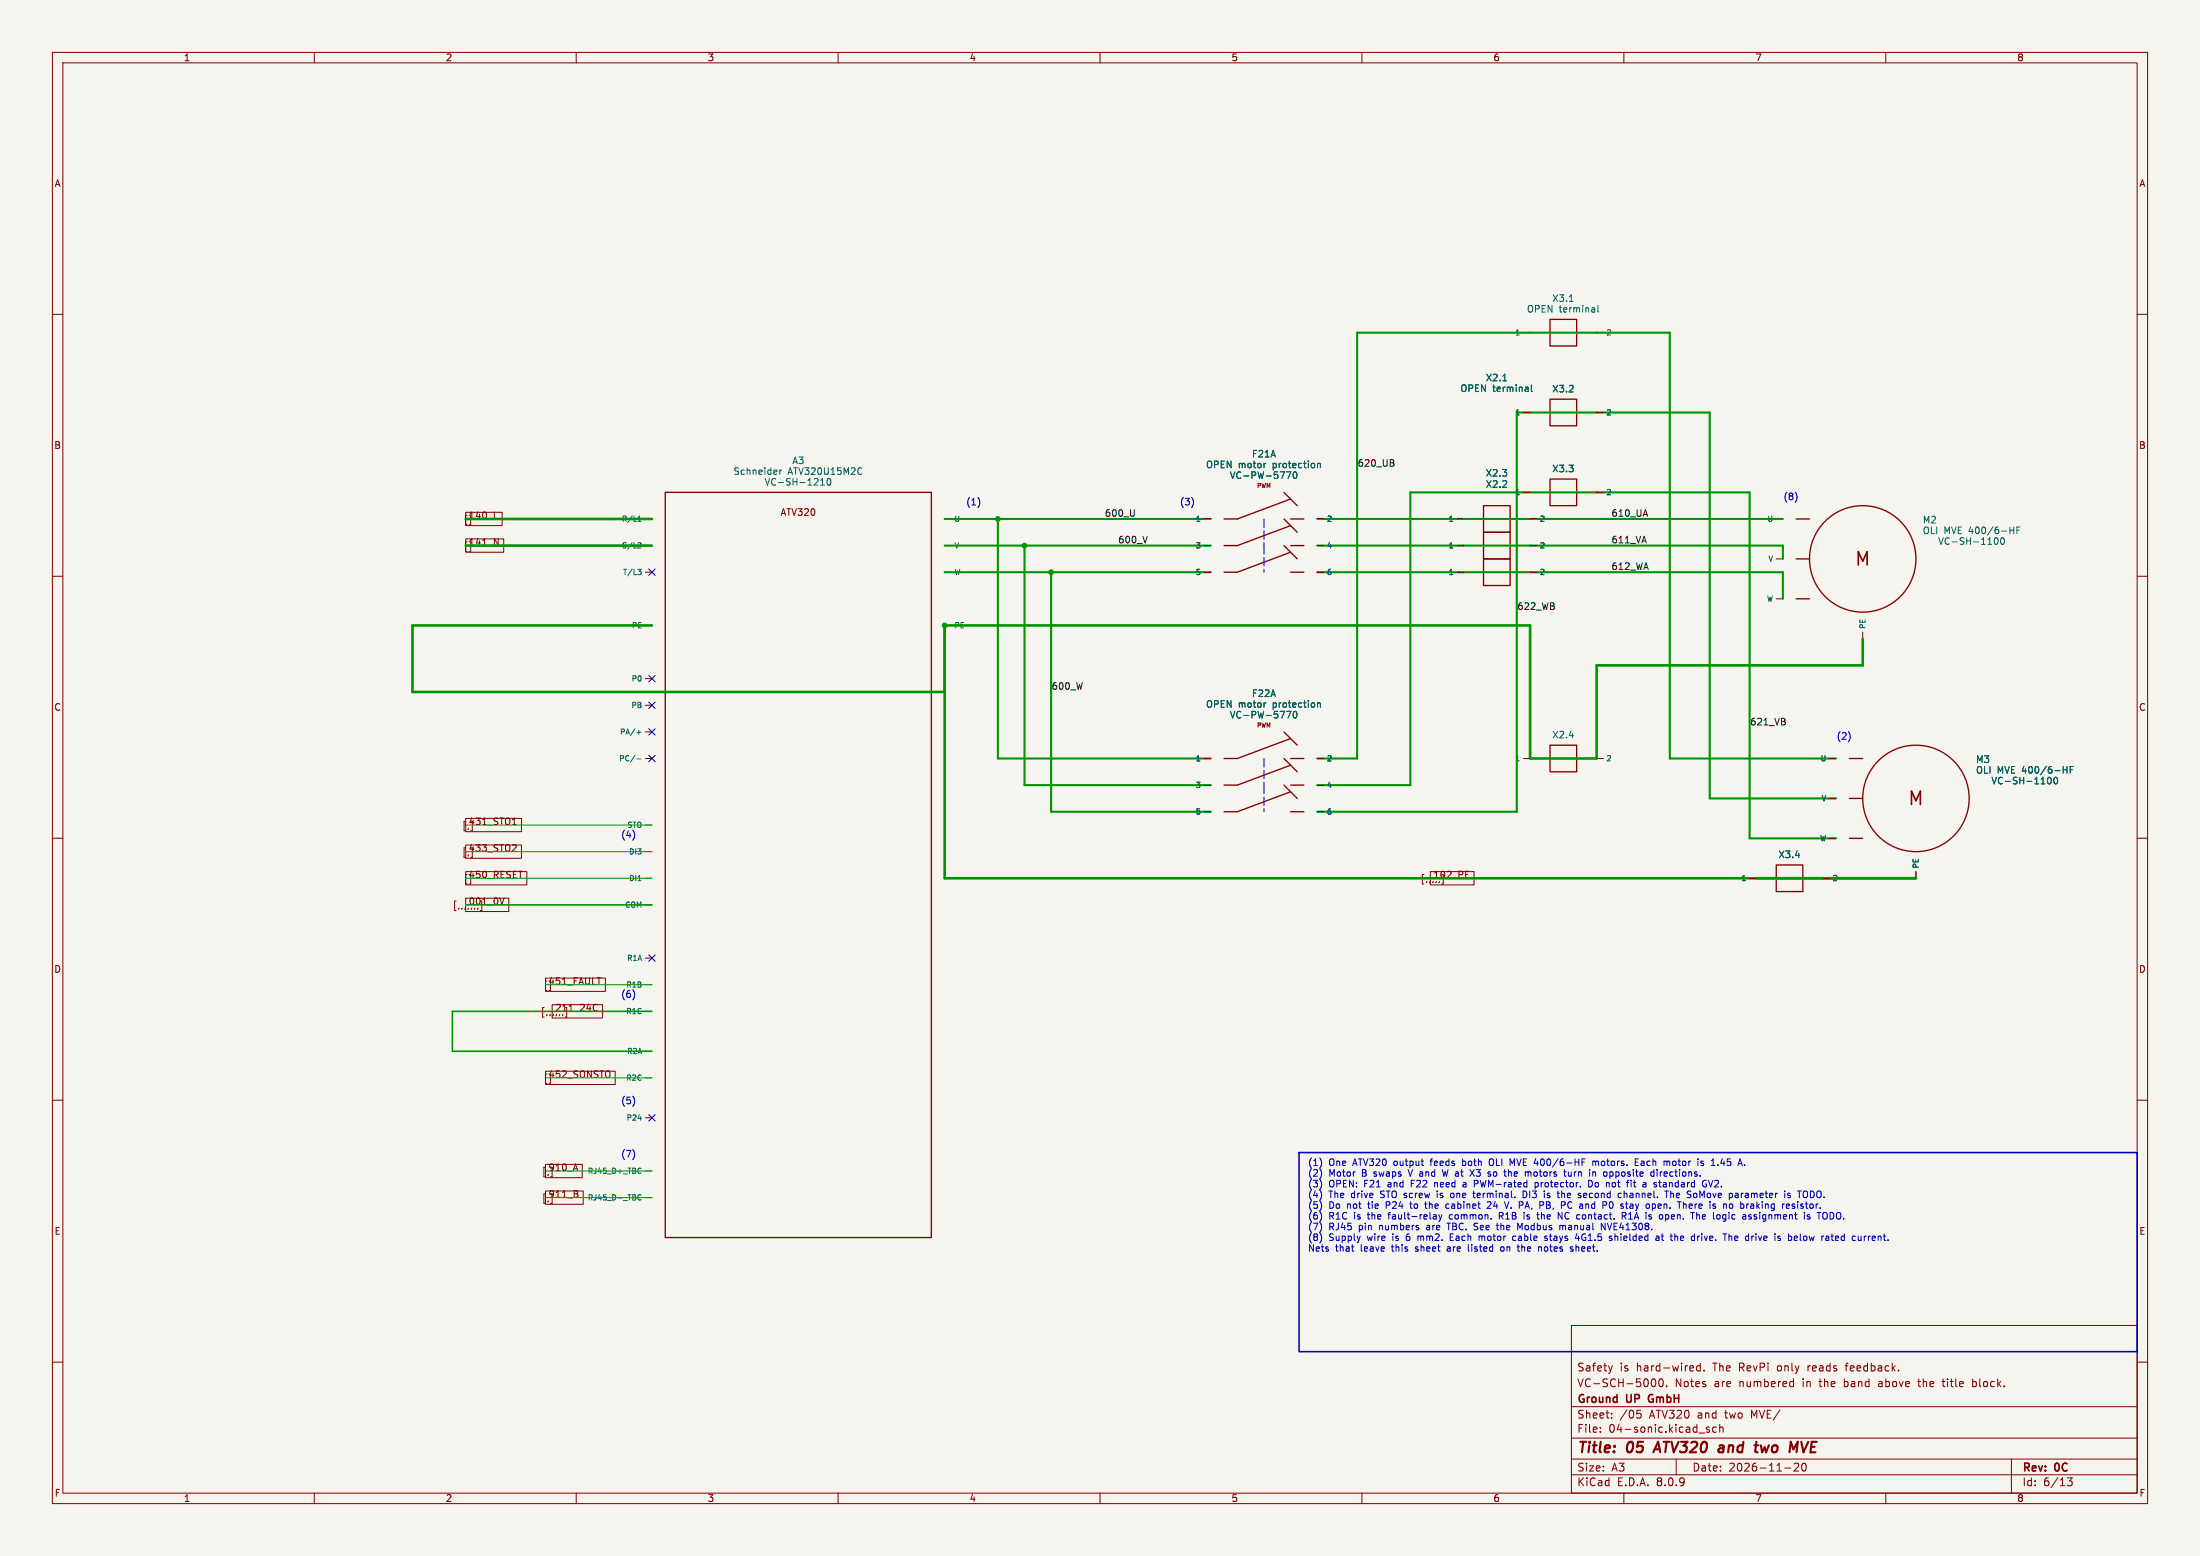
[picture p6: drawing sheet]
<svg xmlns="http://www.w3.org/2000/svg" width="420mm" height="297mm" viewBox="0 0 420 297" stroke-linecap="round" stroke-linejoin="round" font-family="sans-serif">
<path d="M0 0h420v297h-420z" fill="#f5f4ef" stroke="#f5f4ef" stroke-width=".19"/>
<g fill="none" stroke="#840000" stroke-width=".19">
<path d="M10 10h400v277h-400zM12 12h396v273h-396zM60 10v2M110 10v2M160 10v2M210 10v2M260 10v2M310 10v2M360 10v2M10 60h2M290.8 78.7h1.3M290.8 63.5h1.3"/>
<path d="M304.8 78.7h1.3M304.8 63.5h1.3M408 60h2M88.9 97.8h7v2.5h-7zM94.4 99h.6M123.2 99.1h1.3M180.3 99.1h1.3M229.9 99.1h1.2M251.5 99.1h1.2M278.1 99.1h1.3M290.8 94h1.3M292.1 99.1h1.3"/>
<path d="M304.8 94h1.3M339.1 99.1h1.3M10 110h2M88.9 102.9h7.3v2.5h-7.3zM94.4 102.8l.7 1.3v-1.3M123.2 109.2h1.3M123.2 104.1h1.3M123.2 119.4h1.3M180.3 109.2h1.3M180.3 104.1h1.3M180.3 119.4h1.3M229.9 109.2h1.2"/>
<path d="M229.9 104.1h1.2M251.5 109.2h1.2M251.5 104.1h1.2M278.1 109.2h1.3M278.1 104.1h1.3M292.1 109.2h1.3M292.1 104.1h1.3M339.1 106.7h1.3M339.1 114.3h1.3M408 110h2M123.2 129.5h1.3M123.2 139.7h1.3"/>
<path d="M123.2 134.6h1.3M355.6 120.7v1.2M10 160h2M88.9 156.2h10.6v2.6h-10.6zM90.2 156.8v1.8h-.3M97.8 157.4h.7M123.2 144.8h1.3M123.2 157.5h1.3M229.9 144.8h1.2M229.9 149.9h1.2M229.9 154.9h1.2M251.5 144.8h1.2"/>
<path d="M251.5 149.9h1.2M251.5 154.9h1.2M290.8 144.8h1.3M304.8 144.8h1.3M349.2 144.8h1.3M349.2 152.4h1.3M408 160h2M88.9 171.4h8.2v2.6h-8.2zM88.9 161.3h10.6v2.5h-10.6zM88.9 166.4h11.7v2.5h-11.7zM90.2 161.8v1.9h-.3M92 172v1.8h-.3"/>
<path d="M96.2 171.4l-.4 1.2M98.4 161.3l.1 .2v.3l-.7 .7h.7M123.2 167.6h1.3M123.2 172.7h1.3M123.2 162.6h1.3M273 166.4h8.4v2.5h-8.4zM275.5 166.9v1.8h-.3M279.8 167.6h.6M279.8 166.3h.6M334 167.6h1.3M348 167.6h1.2M349.2 160h1.3"/>
<path d="M365.8 166.4v1.2M104.1 186.7h11.5v2.5h-11.5zM105.4 191.8h9.6v2.5h-9.6zM108.2 192.3v1.8h-.3M113.5 191.8h.5M114 192.8l-.5 .1M123.2 182.9h1.3M123.2 188h1.3M123.2 193h1.3M10 210h2M104.1 204.5h13.3v2.5h-13.3zM123.2 213.4h1.3"/>
<path d="M123.2 200.7h1.3M123.2 205.7h1.3M408 210h2M104.1 222.2h7.1v2.6h-7.1zM104.1 227.3h7.2v2.6h-7.2zM105.4 222.8v1.8h-.3M105.4 227.9v1.8h-.3M110.2 227.9l.1 .2-.1 .4M110.2 227.4v.3M123.2 223.5h1.3M123.2 228.6h1.3M300 253h108v32h-108z"/>
<path d="M10 260h2M300 278.5h108M300 274.5h108M300 268.5h108M305.5 273.2v.2M305.5 272.5v.1M307.7 270.5v.2M307.7 269.8v.1M307.8 260.7l-.4 1M312.5 269.2h.7M312.7 269.8h.3l.3 .2-.1 .6-.5 .1M315.4 263.3l.2-.1a.8 .8 0 0 1 .5 .7 .8 .8 0 0 1-.5 .8l-.2-.1"/>
<path d="M316.8 263.3l.2-.1a.8 .8 0 0 1 .5 .7 .8 .8 0 0 1-.5 .8l-.2-.2-.1-.4zM318.2 264.5v.2M320 278.5v3M324.3 273.5h1.1M324.6 260.2v1.5M324.6 260.8l-.4-.1-.3 .3 .1 .6h.6M325.3 261.5v.2M326.3 272.5l-.4-.1-.2 .2 .1 .2 .5 .2v.3h-.6M327.7 272.5l-.5-.1-.3 .3 .2 .6h.6M328.3 272.5l.2-.1 .4 .1v.9M328.3 271.9v1.5M341.9 263.7l.5 .1"/>
<path d="M342.4 264.6l-.5 .1M342.4 263.2v1.5M342.5 279.4l.6-.1 .2 .1 .1 .3-1 1.1h1M344.1 279.4l.2-.1a.8 .8 0 0 1 .5 .7 .8 .8 0 0 1-.5 .8l-.2-.2-.2-.4zM352.2 260.7h.6M358.7 264.2v.4M366.1 263.7h.6M366.3 263.2v1.3l.2 .2M370.7 263.7h.6M370.9 263.2v1.3l.4 .2M376.6 264.6h.6M376.6 263.8h.6"/>
<path d="M376.6 263.2v1.5M384 278.5v6.5M408 260h2M60 285v2M110 285v2M160 285v2M210 285v2M260 285v2M300 281.5h108M310 285v2M340.7 280.2h1.2M360 285v2"/>
<path d="M394.7 282.1h.9l-.5 .6 .4 .1v.6l-.2 .2-.6-.1"/>
</g>
<path d="M316.5 275.2l-.9 2M328.1 277.1h.9M328.3 276h.7M329.1 276.3l-.7 .1-.3 .3M336.2 275.9l.2 1.3 .5-.9M343.9 275.2l.4 2" fill="none" stroke="#840000" stroke-width=".4"/>
<path d="M314.8 266.4l-.1 .4 .1 .7" fill="none" stroke="#840000" stroke-width=".3"/>
<g fill="none" stroke="#840000" stroke-width=".25">
<path d="M295.9 76.2h5.1v5.1h-5.1zM295.9 61h5.1v5h-5.1zM127 94h50.8v142.2h-50.8zM245.1 94l2.5 2.5M245.1 99.1l2.5 2.5M246.4 95.3l-10.2 3.8h-2.5M246.4 99.1h2.5M283.2 96.5h5.1v5.1h-5.1zM295.9 91.4h5.1v5.1h-5.1zM342.9 99.1h2.5M245.1 104.1l2.5 2.6M246.4 105.4l-10.2 3.8h-2.5"/>
<path d="M246.4 109.2h2.5M246.4 100.3l-10.2 3.8h-2.5M246.4 104.1h2.5M283.2 106.7h5.1v5.1h-5.1zM283.2 101.6h5.1v5.1h-5.1zM342.9 114.3h2.5M342.9 106.7h2.5M245.1 139.7l2.5 2.5M245.1 144.8l2.5 2.5M245.1 149.9l2.5 2.5M246.4 141l-10.2 3.8h-2.5M246.4 144.8h2.5"/>
<path d="M246.4 146.1l-10.2 3.8h-2.5M246.4 149.9h2.5M246.4 151.1l-10.2 3.8h-2.5M246.4 154.9h2.5M295.9 142.2h5.1v5.1h-5.1zM353.1 152.4h2.5M353.1 144.8h2.5M339.1 165.1h5.1v5.1h-5.1zM353.1 160h2.5"/>
<circle cx="355.6" cy="106.7" r="10.2"/>
<circle cx="365.8" cy="152.4" r="10.2"/>
</g>
<g fill="none" stroke="#006464" stroke-width=".19">
<path d="M299.6 57.5h.7M304.4 58.8v.8M304.4 59.5l-.1 .1M304.4 59l-.1 .1M305 58.3v1.1l.2 .2M286.9 72.7h.7M291.7 73.9v.8M291.7 74.7h-.1M291.7 74.2l-.1 .1M292.3 73.5v1.1l.2 .1M121.8 99.5h.6M121.8 98.8l.3-.3v1"/>
<path d="M141 89.3h-.5l-.2 .2 .1 .3 .4 .1M141.5 90.3l.2 .3 .4-.1M142.1 89.8l-.4-.1-.2 .2M142.6 89.8l.2-.1 .3 .1 .1 .8M142.6 89.3v1.3M143.8 89.8l.2-.1 .3 .1v.8M143.8 89.7v.9M144.9 90.1l.6-.1-.1-.2-.3-.1-.2 .2v.6h.5M146 89.3v.1M146 89.7v.9M146.1 91.3l.4 1.3 .4-1.3M147.2 89.8l-.4-.1-.2 .2 .1 .6h.5"/>
<path d="M147.2 89.3v1.3M147.7 90.1l.6-.1v-.2l-.4-.1-.2 .2 .1 .6h.5M148.1 91.4a.6 .6 0 0 0-.9 .5 .6 .6 0 0 0 .6 .7l.3-.1M148.6 92.1h1M148.9 89.7v.9M149.2 89.7l-.3 .2M150.4 90.6l.5-1.3 .4 1.3M150.6 90.2h.6M150.9 91.4l-.5-.1-.2 .1v.4l.5 .3 .2 .3-.3 .2-.5-.1M151.4 91.3v1.3M151.4 91.9h.7M151.9 89.3v1.3"/>
<path d="M152.1 91.3v1.3M152.5 89.3l.4 1.3 .4-1.3M152.7 92.1h1M153.6 89.3h.8l-.4 .5 .4 .1v.5l-.2 .2-.6-.2M154.2 92.6h.8M154.2 91.7l.4-.4v1.3M154.9 89.4l.5-.1 .2 .3-.8 1h.8M155.5 91.4l.4-.1 .3 .4-.8 .9h.8M156.3 89.3h.1a.68 .68 0 0 1 .5 .6 .68 .68 0 0 1-.5 .7 .84 .84 0 0 1-.1-1.3zM156.7 92.6h.7M156.7 91.7l.3-.4v1.3M157.4 89.3v1l.2 .3 .4-.1 .1-.2v-1"/>
<path d="M158.1 91.4l.1-.1a.68 .68 0 0 1 .4 .7 .68 .68 0 0 1-.4 .6 .84 .84 0 0 1-.1-1.2zM158.7 90.6h.7M158.7 89.6l.3-.3v1.3M160.5 89.3h-.6v.6l.2-.1h.4l.1 .2-.1 .4-.1 .2-.5-.2M161.1 90.6v-1.3l.5 .9 .4-.9v1.3M162.5 89.4l.5-.1 .3 .3-.8 1h.8M164.5 89.4a.6 .6 0 0 0-.8 .4 .6 .6 0 0 0 .6 .8l.2-.2M230.5 88.9v-.5a.42 .42 0 0 1 .4-.4 .42 .42 0 0 1 .4 .4v.5M232.3 88.7l.3-.3-.1-.3-.6-.1v1.3M233.1 88.6h.5M233.7 88h-.6v1.3M234.9 90.1l.4 1.2 .4-1.2"/>
<path d="M235 88v1.3l-.7-1.3v1.3M236.6 88.4v.9M236.6 88.6l.3-.2 .2 .2M236.9 90.2a.6 .6 0 0 0-.9 .4 .6 .6 0 0 0 .6 .7l.3-.1M237.1 88.6l.2-.2 .3 .1 .1 .8M237.1 88.6v.7M237.4 90.8h1M238.3 88.5l.3-.1 .3 .3v.3l-.3 .3-.3-.1-.1-.2zM239 90.7h.6l.1-.2v-.3l-.7-.1v1.2M239.2 88.4h.5M239.4 88v1.1l.3 .2M240.2 90.1l.3 1.2 .2-.9 .2 .9 .3-1.2"/>
<path d="M240.2 88.5l.3-.1 .3 .3v.3l-.3 .3-.3-.1-.1-.2zM241.3 88.4v.9M241.7 88.4l-.4 .3M241.7 90.8h1M243.1 88.5l.3-.1 .3 .3-.2 .5h-.4M243.1 88.4v1.3M243.9 90.1h-.6l-.1 .6 .2-.2 .4 .1 .2 .2-.1 .4-.2 .1-.5-.1M244.2 88.4v.9M244.4 90.1h.8l-.5 1.2M244.6 88.4l-.4 .3M245 88.5l.4-.1 .2 .3v.3l-.2 .3-.4-.1-.1-.2zM245.6 90.1h.8l-.5 1.2"/>
<path d="M246 88.4h.4M246.1 88v1.1l.3 .2M246.8 88.9l.6-.2-.1-.2-.3-.1-.2 .2 .1 .6h.4M247 90.2l.2-.1a.68 .68 0 0 1 .4 .6 .68 .68 0 0 1-.4 .6l-.3-.5zM248.5 88.5l-.4-.1-.2 .3 .1 .5h.5M248.9 88.4h.4M249 88v1.1l.3 .2M249.8 88v.1M249.8 88.4v.9M250.4 88.6l.2-.2 .3 .2 .1 .4-.1 .2-.3 .1-.2-.1zM251.5 88.6l.2-.2 .3 .1 .1 .8M251.5 88.4v.9"/>
<path d="M121.8 108.7h.6l-.4 .4h.3l.1 .4-.2 .2h-.3M121.9 103.6h.3l.2 .3-.6 .7h.6M367.5 100.7a.81 .81 0 0 0 .1 1.2 .43 .43 0 0 0 .6-.5l-.2-.7M368.7 100.6v1.3h.6M369.7 100.6v1.3M370.1 102.6l.4 1.3 .5-1.3M371.3 101.9v-1.3l.4 .9 .5-.9v1.3M372.1 102.8a.6 .6 0 0 0-.8 .4 .6 .6 0 0 0 .6 .7l.2-.1M372.6 100.6l.4 1.3 .4-1.3M372.7 103.4h.9M373.8 101.2h.5M374.4 100.6h-.6v1.3h.6"/>
<path d="M374.9 102.7l-.5-.1-.2 .2v.3l.6 .3 .1 .3-.2 .2-.5-.1M375.4 102.6v1.3M375.4 103.2h.8M376.2 102.6v1.3M376.2 100.5l-.3 .9h.8M376.5 101v.9M376.8 103.4h.9M377.3 100.7l.1-.1a.68 .68 0 0 1 .5 .6 .68 .68 0 0 1-.5 .7 .84 .84 0 0 1-.1-1.2zM378.3 103.9h.7M378.3 103l.4-.4v1.3M378.4 100.7l.2-.1a.68 .68 0 0 1 .5 .6 .68 .68 0 0 1-.5 .7l-.3-.5zM379.5 103.9h.7"/>
<path d="M379.5 103l.4-.4v1.3M380.5 100.5l-1.1 1.7M380.9 102.7l.1-.1a.68 .68 0 0 1 .5 .7 .68 .68 0 0 1-.5 .6 .84 .84 0 0 1-.1-1.2zM381.5 100.6l-.4 .1a.86 .86 0 0 0 0 1.2l.4-.2 .1-.4-.3-.2h-.3l-.1 .2M382.1 102.7l.1-.1a.68 .68 0 0 1 .5 .7 .68 .68 0 0 1-.5 .6 .84 .84 0 0 1-.1-1.2zM382.1 101.4h1M383.7 101.2h.7M383.7 100.6v1.3M384.4 100.6v1.3M385 101.2h.5M385.6 100.6h-.6v1.3M121.6 139.8h.7"/>
<path d="M122 139.4v.8M230.5 134.6v-.4a.42 .42 0 0 1 .4-.5 .42 .42 0 0 1 .4 .5v.4M232.3 134.4l.3-.2-.1-.3-.6-.2v1.3M233.1 134.3h.5M233.7 133.7h-.6v1.3M234.9 135.8l.4 1.2 .4-1.2M235 133.7v1.3l-.7-1.3v1.3M236.6 134.2v.8M236.6 134.3l.3-.1 .2 .1M236.9 135.9a.6 .6 0 0 0-.9 .4 .6 .6 0 0 0 .6 .7l.3-.1M237.1 134.3v.7M237.1 134.3l.2-.1h.3l.1 .8"/>
<path d="M237.4 136.6h1M238.3 134.2h.3l.3 .2v.4l-.3 .2-.3-.1-.1-.1zM239 136.4h.6l.1-.2v-.3l-.7-.1v1.2M239.2 134.2h.5M239.4 133.7v1.1l.3 .2M240.2 135.8l.3 1.2 .2-.9 .2 .9 .3-1.2M240.2 134.2h.3l.3 .2v.4l-.3 .2-.3-.1-.1-.1zM241.3 134.2v.8M241.7 134.2l-.4 .2M241.7 136.6h1M243.1 134.2v1.2M243.1 134.2h.3l.3 .2-.2 .5h-.4"/>
<path d="M243.9 135.8h-.6l-.1 .6 .2-.1h.4l.2 .2-.1 .4-.2 .1-.5-.1M244.2 134.2v.8M244.4 135.8h.8l-.5 1.2M244.6 134.2l-.4 .2M245 134.2h.4l.2 .2v.4l-.2 .2-.4-.1-.1-.1zM245.6 135.8h.8l-.5 1.2M246 134.2h.4M246.1 133.7v1.1l.3 .2M246.8 134.6l.6-.1-.1-.3h-.3l-.2 .1 .1 .6h.4M247 135.9l.2-.1a.68 .68 0 0 1 .4 .6 .68 .68 0 0 1-.4 .6l-.3-.4zM248.5 134.2h-.4l-.2 .2 .1 .5h.5M248.9 134.2h.4"/>
<path d="M249 133.7v1.1l.3 .2M249.8 133.7v.2M249.8 134.2v.8M250.4 134.3l.2-.1 .3 .1 .1 .5-.1 .1-.3 .1-.2-.1zM251.5 134.2v.8M251.5 134.3l.2-.1h.3l.1 .8M121.6 144.9h.7M377.7 146.4a.81 .81 0 0 0 .1 1.2 .43 .43 0 0 0 .5-.4l-.2-.8M378.9 146.3v1.3h.6M379.9 146.3v1.3M380.3 148.4l.4 1.2 .4-1.2M381.5 147.6v-1.3l.4 .9 .4-.9v1.3"/>
<path d="M382.3 148.5a.6 .6 0 0 0-.9 .4 .6 .6 0 0 0 .6 .7l.3-.1M382.7 146.3l.5 1.3 .4-1.3M382.8 149.1h1M384 146.9h.4M384.6 146.3h-.6v1.3h.6M385.1 148.4h-.5l-.2 .1v.3l.5 .3 .2 .3-.3 .2h-.5M385.6 148.4v1.2M385.6 149h.7M386.3 148.4v1.2M386.4 146.3l-.3 .9h.7M386.7 146.7v.9M386.9 149.1h1"/>
<path d="M387.5 146.4l.1-.1a.68 .68 0 0 1 .4 .6 .68 .68 0 0 1-.4 .7 .84 .84 0 0 1-.1-1.2zM388.4 149.6h.8M388.4 148.7l.4-.3v1.2M388.6 146.4l.2-.1a.68 .68 0 0 1 .4 .6 .68 .68 0 0 1-.4 .7l-.3-.5zM389.7 149.6h.7M389.7 148.7l.3-.3v1.2M390.7 146.3l-1.1 1.6M391 148.4h.2a.68 .68 0 0 1 .4 .6 .68 .68 0 0 1-.4 .6 .84 .84 0 0 1-.2-1.2zM391.6 146.3l-.3 .1a.86 .86 0 0 0 0 1.2l.4-.1v-.5l-.2-.2-.4 .1-.1 .1M392.3 148.4h.1a.68 .68 0 0 1 .4 .6 .68 .68 0 0 1-.4 .6 .84 .84 0 0 1-.1-1.2zM392.3 147.1h1M393.9 146.9h.7"/>
<path d="M393.9 146.3v1.3M394.6 146.3v1.3M395.2 146.9h.4M395.8 146.3h-.6v1.3M121.8 168.1h.6M122 223l.4 .1M122.4 223.9h-.4M122.4 228.1a.45 .45 0 0 0-.6 .5 .45 .45 0 0 0 .6 .4"/>
</g>
<path d="M216.5 97.3v1.1M266 88.4l.1 .2-.1 .3M266 87.8v.4M314.1 97.3l.4 1.2" fill="none" stroke="#0f0f0f" stroke-width=".19"/>
<g fill="none" stroke="#0000c2" stroke-width=".19">
<path d="M187 95.5v.8M227.8 95.5v.8M343 94.5v.8M121.1 159v.8M353.2 140.2v.8M121.1 189.5v.8M121.1 219.9v.9M121.1 209.8v.8M252.2 221.6v.8M252.2 223.6v.9M252.2 225.7v.8M252.2 227.7v.8"/>
<path d="M252.2 229.7v.9M252.2 231.8v.8M252.2 233.8v.9M252.2 235.9v.8M268.8 223.2l.4 1.3M269.1 229.8h.5M269.3 229.4l.1 1.2M270.7 235.9v.9M270.9 235.9l-.2 .2M272 229.8h.4M272.1 229.4v1.1l.3 .2M273.8 231.8l.4 .2v.7"/>
<path d="M273.9 225.7v.9M274.1 225.7l-.2 .1M274.2 232.6l-.4 .1M274.2 232.2h-.4M274.4 227.8v.8M274.7 231.8l.3 .9M275 232.7l-.3 .4M275.3 231.8l-.3 .9M275.3 223.2l.3 1.3 .3-.9M276.2 233.5h.7M276.4 238h-.1M276.4 238.3l-.2 .2 .2 .3"/>
<path d="M276.6 229.9l-.4-.1-.2 .2 .1 .6h.5M276.9 236.1h.4M276.9 235.5v1.3h.6M276.9 231.8l-.2 .3v.4l.2 .2M277.3 227.8h-.3l-.1 .2 .1 .5 .3 .1M279.2 221.2v1.3M279.2 222.4l.1 .1M279.3 221.6l-.1 .1M279.7 225.7l-.4 .1M279.8 226.1h-.3l-.2 .2v.2l.5 .1M280.3 237.6v1l.2 .2M280.6 223.2l.8 1.3"/>
<path d="M281.1 227.8h.5M281.3 227.3v1.1l.3 .2M281.4 234.7h.5M281.4 223.2l-.8 1.3M281.4 225.3v1.3M281.4 234l.5 .1M282.1 225.9l-.7 .1M282.4 235.9v.9M282.4 236.1l.3-.2 .2 .2M284.7 229.7l-.8 1h.8M284.8 221.2a.43 .43 0 0 0-.5 .4v.4a.43 .43 0 0 0 .5 .5M285.6 233.9h.5"/>
<path d="M285.9 234.7h.2M286.2 231.4v1.3M286.2 232.1h.5M286.5 232.1l.5 .6M287 238h-.3l-.2 .2v.5l.2 .1h.3M287.3 223.2v1.1M288 223.2v1.3M288 229.4l-.4 1.3M288.3 221.2l.4 .9 .4-.9M288.3 223.7l-.3 .1M289.4 236l-.4-.1-.2 .3 .1 .5h.5M289.6 238h.5"/>
<path d="M289.7 233.5l.5 .9 .4-.9M289.8 237.6v1M290 238.8h.1M290.8 227.3v1.3a.66 .66 0 0 0 .6-.3 .66 .66 0 0 0 0-.8M291.8 223.7h.4l.1 .8M293.1 225.8l.3-.1 .3 .3-.2 .5h-.4M293.1 225.7v1.3M293.7 232.7h.1M293.9 238l.4 .2v.6M295.2 230h.5M295.4 236l-.3-.1-.2 .2v.2l.5 .1v.3h-.5M295.4 228.5h.4"/>
<path d="M295.4 227.9v.2l.4 .1M295.7 229.4h-.5v1.3h.5M295.8 235.9h.5M297.5 231.4l.7 1.3v-1.3M297.8 234l.3-.1 .2 .2M298.1 227.3v1.3M298.3 234.1v.6M298.5 223.7h.5M298.8 234l-.3-.1-.2 .2M298.9 224.5h.1M299.4 223.7l.1 .8h.3l.2-.1M299.4 229.6v.7l.3 .4"/>
<path d="M300 223.7v.8M300 238.4l.3 .1v.1l-.4 .2M300.7 236.4h.8M300.9 237.6v1.2M301.3 235.9v.9M302 221.2h.6M302 221.8h.4M302.7 227.8l-.4 .1 .1 .6 .3 .1M302.9 228.1l-.6 .1M303.1 229.8l.2 .2M303.3 225.3v1.3a.66 .66 0 0 0 .7-.4 .66 .66 0 0 0-.1-.7M304.1 221.6v.9"/>
<path d="M304.1 221.7l.3-.1 .2 .2M304.2 223.7l.4 .2v.6M304.6 221.8v.7M305.1 221.7l-.3-.1-.2 .2M306.4 233.5v1.2l-.7-1.2v1.2M307.5 223.7h.3l.1 .2v.5l-.4 .1M307.8 225.8v.6M307.9 229.6v.6l-.1 .3-.3 .2-.2-.3M308.3 235.5v1.3M308.7 235.9l-.4 .2M309.4 227.8h.1M309.5 228.5l-.1 .1"/>
<path d="M309.7 231.4v1.3M310 232.1l.4 .6M310.1 227.3v1.3M310.4 231.7l-.1 .3-.6 .1M310.5 227.8h-.3l-.1 .1M310.9 232.7h.7M311.1 230.5l.2 .2h.3M311.1 231.6l-.2 .2M311.4 225.7v.9M311.6 229.8l-.4 .1M311.6 230.2h-.3l-.2 .1M312.2 221.8h.4"/>
<path d="M312.8 221.2h-.6v1.3h.6M313.4 221.6l-.1 .1M313.4 222l-.1 .2 .1 .3M315.9 229.9l.1 .1-.1 .6M316.2 236.7h.5M316.2 236h.4l.1 .8M316.3 223.7v.8M316.6 229.9v.7M316.7 236.2l-.5 .2M316.8 225.3v1.1M316.9 223.7v.8M317.1 235.9h.5"/>
<path d="M317.1 230.1l-.6 .1M317.3 223.7l-.4 .2M317.3 235.5v1.1l.3 .2M318.2 227.3v1.3M318.3 221.7h.4l.1 .8M318.5 232.6l-.2 .1-.3-.1M318.9 227.9l.2-.1h.3l.1 .8M318.9 227.3v1.3M320.2 236l.1 .8M320.6 229.4v1.3M321.4 229.4v1.3M322.8 231.4h.7"/>
<path d="M322.9 229.8l-.4 .2v.6l.4 .1M323.1 230.1l-.6 .1M323.1 231.4v1.3M323.7 227.8l.3 .2v.4l-.3 .2M323.9 232l.2-.2 .3 .1v.8M323.9 231.4v1.3M324.4 235.9l-.2 .1M324.9 235.5v.1M325.2 221.7l-.3-.1-.2 .2 .1 .2 .4 .1v.3h-.5M325.5 226h.3v.4l-.4 .2M326.1 225.3l.5 1.3 .4-1.3M328 222.4v.1"/>
<path d="M328.8 221.1l-.3 .9h.8M328.9 232.6l.4 .1M328.9 233.1h.4M329 229.8v.9M329.2 229.8l-.2 .1M329.3 231.8l-.4 .2M330.1 236h.5v.8M331.4 227.8l.4 .1v.7M331.8 228.5l-.4 .1M331.8 228.1h-.4M332.3 229.4v1.3M333 222.4v.1"/>
<path d="M333.9 231.9h.4M333.9 232.2l.5 .3-.1 .1-.4 .1M334.8 232.6l.4 .1M335 231.8l-.2 .2 .2 .3M335.4 229.4v1.3M335.9 229.8l-.5 .5M341.4 227.8h.3M341.4 228.2h.3l.1 .2-.4 .2M342.3 229.8l.3 .1M342.3 230.2l.3 .1 .1 .2-.5 .2M343.2 229.8v.9M343.7 236.6l.2 .2"/>
<path d="M345.2 232.3h.3l.1 .2-.5 .2M345.2 231.8l.3 .1M345.9 227.3h-.3v1.3h.3M349.4 231.4v1.3l.4-.1M349.5 235.9h.5M349.9 236.8h.1M350.8 235.9l-.4 .2 .1 .6 .3 .1M351 236.2l-.6 .2M355.9 235.9v.9M356.3 235.9l-.4 .3M356.7 235.9v.9M356.8 236l-.1 .2"/>
</g>
<path d="M248 220h160v38h-160z" fill="none" stroke="#0000c2" stroke-width=".3"/>
<path d="M241.3 99.1v5M241.3 104.1v5.1M241.3 144.8v5.1M241.3 149.9v5" fill="none" stroke="#0000c2" stroke-width=".19" stroke-dasharray="1.6 .6"/>
<path d="M180.3 99.1h50.8M190.5 99.1v45.7h40.6M251.5 99.1h88.9M180.3 104.1h50.8M180.3 109.2h50.8M195.6 104.1v45.8h35.5M200.7 109.2v45.7h30.4M251.5 104.1h88.9v2.6M251.5 109.2h88.9v5.1M251.5 149.9h17.7v-55.9h64.8v66h16.5M251.5 144.8h7.6v-81.3h59.7v81.3h31.7M350.5 152.4h-24.1v-73.7h-36.8v76.2h-38.1" fill="none" stroke="#009600" stroke-width=".4"/>
<path d="M88.9 99.1h35.6M88.9 104.1h35.6M124.5 119.4h-45.8v12.7h101.6M355.6 121.9v5.1h-50.8v17.8h-12.7v-25.4h-111.8v48.2h185.5" fill="none" stroke="#009600" stroke-width=".5"/>
<path d="M88.9 157.5h35.6M88.9 162.6h35.6M88.9 167.6h35.6M104.1 188h20.4M104.1 205.7h20.4M104.1 228.6h20.4M104.1 223.5h20.4" fill="none" stroke="#009600" stroke-width=".19"/>
<path d="M88.9 172.7h35.6M124.5 193h-38.1v7.7h38.1" fill="none" stroke="#009600" stroke-width=".3"/>
<g fill="none" stroke="#000084" stroke-width=".19">
<path d="M123.9 108.6l1.2 1.2M125.1 108.6l-1.2 1.2M123.9 134l1.2 1.2M123.9 128.9l1.2 1.2M123.9 139.1l1.2 1.2M125.1 134l-1.2 1.2M125.1 128.9l-1.2 1.2M125.1 139.1l-1.2 1.2M123.9 144.2l1.2 1.2M125.1 144.2l-1.2 1.2M123.9 182.3l1.2 1.2M125.1 182.3l-1.2 1.2"/>
<path d="M123.9 212.8l1.2 1.2M125.1 212.8l-1.2 1.2"/>
</g>
<g fill="#009600" stroke="#009600" stroke-width=".19">
<circle cx="190.5" cy="99.1" r=".46"/>
<circle cx="180.3" cy="119.4" r=".46"/>
<circle cx="195.6" cy="104.1" r=".46"/>
<circle cx="200.7" cy="109.2" r=".46"/>
</g>
<g font-size="3.5" fill="#840000">
<text x="353.9" y="108.4">M</text>
<text x="364.1" y="154.1">M</text>
</g>
<g font-size="2.8" fill="#840000">
<text x="301" y="277.9">Title:</text>
<text x="310.6" y="277.9">05</text>
<text x="316.8" y="277.9">ATV320</text>
<text x="329.8" y="277.9">and</text>
<text x="337.5" y="277.9">two</text>
<text x="344.9" y="277.9">MVE</text>
</g>
<g font-size="2.1" fill="#840000">
<text x="301" y="262">Safety</text>
<text x="309.2" y="262">is</text>
<text x="312.4" y="262">hard-wired.</text>
<text x="327.2" y="262">The</text>
<text x="332.3" y="262">RevPi</text>
<text x="339.7" y="262">only</text>
<text x="345.6" y="262">reads</text>
<text x="353.1" y="262">feedback.</text>
<text x="301" y="268.2">Ground</text>
<text x="301" y="265">VC-SCH-5000.</text>
<text x="310.6" y="268.2">UP</text>
<text x="315.4" y="268.2">GmbH</text>
<text x="319.7" y="265">Notes</text>
<text x="327.3" y="265">are</text>
<text x="332.2" y="265">numbered</text>
<text x="344.4" y="265">in</text>
<text x="347.8" y="265">the</text>
<text x="352.6" y="265">band</text>
<text x="359.3" y="265">above</text>
<text x="367.1" y="265">the</text>
<text x="371.9" y="265">title</text>
<text x="377.7" y="265">block.</text>
<text x="301" y="273.7">File:</text>
<text x="301" y="271">Sheet:</text>
<text x="307.1" y="273.7">04-sonic.kicad_sch</text>
<text x="309.2" y="271">/05</text>
<text x="314.9" y="271">ATV320</text>
<text x="324.2" y="271">and</text>
<text x="329.6" y="271">two</text>
<text x="334.7" y="271">MVE/</text>
<text x="301" y="281.1">Size:</text>
<text x="307.6" y="281.1">A3</text>
<text x="323" y="281.1">Date:</text>
<text x="330" y="281.1">2026-11-20</text>
<text x="386" y="281.3">Rev:</text>
<text x="392.4" y="281.3">0C</text>
<text x="301" y="283.9">KiCad</text>
<text x="308.7" y="283.9">E.D.A.</text>
<text x="316.3" y="283.9">8.0.9</text>
<text x="386" y="283.9">Id:</text>
<text x="390.1" y="283.9">6/13</text>
</g>
<g font-size="1.8" fill="#840000">
<text x="35" y="11.9">1</text>
<text x="85" y="11.9">2</text>
<text x="135" y="11.9">3</text>
<text x="185" y="11.9">4</text>
<text x="235" y="11.9">5</text>
<text x="285" y="11.9">6</text>
<text x="335" y="11.9">7</text>
<text x="385" y="11.9">8</text>
<text x="10.3" y="35.9">A</text>
<text x="408.3" y="35.9">A</text>
<text x="10.3" y="85.9">B</text>
<text x="408.2" y="85.9">B</text>
<text x="88.4" y="100">[]</text>
<text x="89.4" y="99.2">140_L</text>
<text x="148.9" y="98.7">ATV320</text>
<text x="88.4" y="105.1">[]</text>
<text x="89.4" y="104.2">141_N</text>
<text x="10.3" y="135.9">C</text>
<text x="408.2" y="135.9">C</text>
<text x="88.1" y="158.4">[,]</text>
<text x="89.4" y="157.6">431_STO1</text>
<text x="88.1" y="163.5">[,]</text>
<text x="89.4" y="162.7">433_STO2</text>
<text x="89.4" y="167.7">450_RESET</text>
<text x="273.5" y="167.7">102_PE</text>
<text x="86.3" y="173.7">[,,,,,,,]</text>
<text x="88.4" y="168.6">[]</text>
<text x="89.4" y="172.8">001_0V</text>
<text x="271.1" y="168.6">[,,,,,]</text>
<text x="10.3" y="185.9">D</text>
<text x="408.2" y="185.9">D</text>
<text x="103.7" y="188.9">[]</text>
<text x="104.6" y="188.1">451_FAULT</text>
<text x="103.1" y="194">[,,,,,,]</text>
<text x="105.9" y="193.1">211_24C</text>
<text x="103.7" y="206.7">[]</text>
<text x="104.6" y="205.8">452_SONSTO</text>
<text x="103.4" y="224.5">[,]</text>
<text x="104.6" y="223.6">910_A</text>
<text x="103.4" y="229.6">[,]</text>
<text x="104.6" y="228.7">911_B</text>
<text x="10.3" y="235.9">E</text>
<text x="408.3" y="235.9">E</text>
<text x="10.3" y="285.9">F</text>
<text x="35" y="286.9">1</text>
<text x="85" y="286.9">2</text>
<text x="135" y="286.9">3</text>
<text x="185" y="286.9">4</text>
<text x="235" y="286.9">5</text>
<text x="285" y="286.9">6</text>
<text x="335" y="286.9">7</text>
<text x="385" y="286.9">8</text>
<text x="408.3" y="285.9">F</text>
</g>
<g font-size="1.8" fill="#006464">
<text x="291.4" y="59.9">OPEN terminal</text>
<text x="296.2" y="57.8">X3.1</text>
<text x="278.7" y="75">OPEN terminal</text>
<text x="283.5" y="73">X2.1</text>
<text x="296.2" y="75.1">X3.2</text>
<text x="151.1" y="88.8">A3</text>
<text x="238.9" y="87.5">F21A</text>
<text x="132.9" y="91.9">Schneider</text>
<text x="223.1" y="90.6">OPEN motor</text>
<text x="283.5" y="91.2">X2.3</text>
<text x="283.5" y="93.3">X2.2</text>
<text x="296.2" y="90.3">X3.3</text>
<text x="367" y="100.1">M2</text>
<text x="223.1" y="136.3">OPEN motor</text>
<text x="238.9" y="133.2">F22A</text>
<text x="296.2" y="141.1">X2.4</text>
<text x="377.1" y="145.8">M3</text>
<text x="339.4" y="164">X3.4</text>
</g>
<g font-size="1.8" fill="#0f0f0f">
<text x="259.1" y="89.2">620_UB</text>
<text x="210.8" y="98.7">600_U</text>
<text x="307.5" y="98.7">610_UA</text>
<text x="213.4" y="103.8">600_V</text>
<text x="307.5" y="103.8">611_VA</text>
<text x="307.5" y="108.9">612_WA</text>
<text x="289.6" y="116.5">622_WB</text>
<text x="200.7" y="131.7">600_W</text>
<text x="334" y="138.5">621_VB</text>
</g>
<g font-size="1.8" fill="#0000c2">
<text x="340.4" y="95.7">(8)</text>
<text x="184.3" y="96.7">(1)</text>
<text x="225.1" y="96.7">(3)</text>
<text x="350.5" y="141.4">(2)</text>
<text x="118.5" y="160.2">(4)</text>
<text x="118.5" y="190.7">(6)</text>
<text x="118.5" y="211">(5)</text>
<text x="118.5" y="221.1">(7)</text>
<text x="249.6" y="222.9">(1)</text>
<text x="249.6" y="224.9">(2)</text>
<text x="249.6" y="227">(3)</text>
<text x="253.7" y="222.9">One</text>
<text x="253.7" y="224.9">Motor</text>
<text x="253.7" y="227">OPEN:</text>
<text x="258.4" y="222.9">ATV320</text>
<text x="260.1" y="224.9">B</text>
<text x="260.5" y="227">F21</text>
<text x="262.5" y="224.9">swaps</text>
<text x="265.2" y="227">and</text>
<text x="266.4" y="222.9">output</text>
<text x="269.4" y="224.9">V and</text>
<text x="269.8" y="227">F22</text>
<text x="273.6" y="222.9">feeds</text>
<text x="274.5" y="227">need</text>
<text x="276.3" y="224.9">W at</text>
<text x="279.8" y="222.9">both</text>
<text x="280.1" y="227">a</text>
<text x="281.9" y="224.9">X3</text>
<text x="282.5" y="227">PWM-rated</text>
<text x="285.2" y="222.9">OLI</text>
<text x="285.5" y="224.9">so</text>
<text x="288.9" y="224.9">the</text>
<text x="289.3" y="222.9">MVE 400/6-HF</text>
<text x="293" y="224.9">motors</text>
<text x="294.3" y="227">protector.</text>
<text x="300.7" y="224.9">turn</text>
<text x="304.7" y="227">Do</text>
<text x="305.5" y="222.9">motors.</text>
<text x="305.7" y="224.9">in</text>
<text x="308.3" y="227">not</text>
<text x="308.6" y="224.9">opposite</text>
<text x="312.5" y="227">fit</text>
<text x="313.8" y="222.9">Each</text>
<text x="315.7" y="227">a</text>
<text x="317.8" y="224.9">directions.</text>
<text x="318" y="227">standard</text>
<text x="319.5" y="222.9">motor</text>
<text x="326.2" y="222.9">is</text>
<text x="327.5" y="227">GV2.</text>
<text x="329" y="222.9">1.45</text>
<text x="249.6" y="229">(4)</text>
<text x="249.6" y="231.1">(5)</text>
<text x="249.6" y="233.1">(6)</text>
<text x="253.7" y="229">The</text>
<text x="253.7" y="231.1">Do</text>
<text x="253.7" y="233.1">R1C</text>
<text x="257.3" y="231.1">not</text>
<text x="258" y="229">drive</text>
<text x="258.6" y="233.1">is</text>
<text x="261.4" y="233.1">the</text>
<text x="261.5" y="231.1">tie</text>
<text x="263.8" y="229">STO screw</text>
<text x="265" y="231.1">P24</text>
<text x="265.5" y="233.1">fault-relay</text>
<text x="269.9" y="231.1">to</text>
<text x="273" y="231.1">the</text>
<text x="275" y="229">is</text>
<text x="277.1" y="231.1">cabinet</text>
<text x="277.3" y="233.1">common.</text>
<text x="277.8" y="229">one</text>
<text x="282.3" y="229">terminal.</text>
<text x="285.2" y="231.1">24</text>
<text x="287" y="233.1">R1B</text>
<text x="288.8" y="231.1">V. PA,</text>
<text x="292" y="233.1">is</text>
<text x="292" y="229">DI3</text>
<text x="294.8" y="233.1">the</text>
<text x="295.8" y="231.1">PB,</text>
<text x="296.2" y="229">is</text>
<text x="298.9" y="233.1">NC contact.</text>
<text x="299" y="229">the</text>
<text x="300.1" y="231.1">PC</text>
<text x="303.2" y="229">second</text>
<text x="303.8" y="231.1">and</text>
<text x="308.4" y="231.1">P0</text>
<text x="311" y="229">channel.</text>
<text x="311.5" y="233.1">R1A</text>
<text x="312.1" y="231.1">stay</text>
<text x="316.3" y="233.1">is</text>
<text x="317.1" y="231.1">open.</text>
<text x="319.1" y="233.1">open.</text>
<text x="320.2" y="229">The</text>
<text x="323.4" y="231.1">There</text>
<text x="324.6" y="229">SoMove</text>
<text x="325.4" y="233.1">The</text>
<text x="329.7" y="231.1">is</text>
<text x="329.8" y="233.1">logic</text>
<text x="332.5" y="231.1">no</text>
<text x="332.8" y="229">parameter</text>
<text x="335.6" y="233.1">assignment</text>
<text x="336" y="231.1">braking</text>
<text x="343.6" y="229">is</text>
<text x="344.2" y="231.1">resistor.</text>
<text x="346.4" y="229">TODO.</text>
<text x="347.5" y="233.1">is</text>
<text x="350.3" y="233.1">TODO.</text>
<text x="249.6" y="235.1">(7)</text>
<text x="249.6" y="237.2">(8)</text>
<text x="249.6" y="239.2">Nets</text>
<text x="253.7" y="235.1">RJ45</text>
<text x="253.7" y="237.2">Supply</text>
<text x="254.9" y="239.2">that</text>
<text x="259.5" y="235.1">pin</text>
<text x="259.9" y="239.2">leave</text>
<text x="261.1" y="237.2">wire</text>
<text x="263.6" y="235.1">numbers</text>
<text x="266" y="239.2">this</text>
<text x="266.1" y="237.2">is</text>
<text x="268.9" y="237.2">6</text>
<text x="270.7" y="239.2">sheet</text>
<text x="271.3" y="237.2">mm2.</text>
<text x="272.8" y="235.1">are</text>
<text x="276.9" y="239.2">are</text>
<text x="277" y="235.1">TBC.</text>
<text x="277.7" y="237.2">Each</text>
<text x="281.1" y="239.2">listed</text>
<text x="282.3" y="235.1">See</text>
<text x="283.4" y="237.2">motor</text>
<text x="286.8" y="235.1">the</text>
<text x="287.5" y="239.2">on</text>
<text x="290.1" y="237.2">cable</text>
<text x="291" y="235.1">Modbus</text>
<text x="291" y="239.2">the</text>
<text x="295.2" y="239.2">notes</text>
<text x="296.4" y="237.2">stays</text>
<text x="299.2" y="235.1">manual</text>
<text x="301.5" y="239.2">sheet.</text>
<text x="302.4" y="237.2">4G1.5</text>
<text x="307.3" y="235.1">NVE41308.</text>
<text x="309.1" y="237.2">shielded</text>
<text x="318.2" y="237.2">at</text>
<text x="321.2" y="237.2">the</text>
<text x="325.4" y="237.2">drive.</text>
<text x="331.7" y="237.2">The</text>
<text x="336.1" y="237.2">drive</text>
<text x="341.9" y="237.2">is</text>
<text x="344.7" y="237.2">below</text>
<text x="351.2" y="237.2">rated</text>
<text x="357.3" y="237.2">current.</text>
</g>
<g font-size="1.4" fill="#006464">
<text x="289.1" y="64.2">1</text>
<text x="306.6" y="64.2">2</text>
<text x="289.1" y="79.5">1</text>
<text x="306.6" y="79.5">2</text>
<text x="289.1" y="94.7">1</text>
<text x="306.6" y="94.7">2</text>
<text x="118.6" y="99.8">R/L1</text>
<text x="182.1" y="99.8">U</text>
<text x="228.1" y="99.8">1</text>
<text x="253.2" y="99.8">2</text>
<text x="276.4" y="99.8">1</text>
<text x="293.9" y="99.8">2</text>
<text x="337.3" y="99.8">U</text>
<text x="118.6" y="104.9">S/L2</text>
<text x="182.1" y="104.9">V</text>
<text x="228.1" y="104.9">3</text>
<text x="253.2" y="104.9">4</text>
<text x="276.4" y="104.9">1</text>
<text x="293.9" y="104.9">2</text>
<text x="337.5" y="107.4">V</text>
<text x="118.8" y="110">T/L3</text>
<text x="182.1" y="110">W</text>
<text x="228.1" y="110">5</text>
<text x="253.2" y="110">6</text>
<text x="276.4" y="110">1</text>
<text x="293.9" y="110">2</text>
<text x="337.2" y="115">W</text>
<text x="120.5" y="120.1">PE</text>
<text x="182.1" y="120.1">PE</text>
<text x="356.3" y="120.1" transform="rotate(-90 356.3 120.1)">PE</text>
<text x="120.4" y="130.3">P0</text>
<text x="120.4" y="135.4">PB</text>
<text x="118.2" y="140.4">PA/+</text>
<text x="118.1" y="145.5">PC/-</text>
<text x="228.1" y="145.5">1</text>
<text x="253.2" y="145.5">2</text>
<text x="289.1" y="145.5">1</text>
<text x="306.6" y="145.5">2</text>
<text x="347.4" y="145.5">U</text>
<text x="228.1" y="150.6">3</text>
<text x="228.1" y="155.7">5</text>
<text x="253.2" y="150.6">4</text>
<text x="253.2" y="155.7">6</text>
<text x="347.6" y="153.1">V</text>
<text x="347.3" y="160.8">W</text>
<text x="120" y="163.3">DI3</text>
<text x="366.5" y="165.9" transform="rotate(-90 366.5 165.9)">PE</text>
<text x="119.2" y="173.5">COM</text>
<text x="120" y="168.4">DI1</text>
<text x="332.3" y="168.4">1</text>
<text x="349.8" y="168.4">2</text>
<text x="119.6" y="183.6">R1A</text>
<text x="119.4" y="193.8">R1C</text>
<text x="119.6" y="201.4">R2A</text>
<text x="119.4" y="206.5">R2C</text>
<text x="119.5" y="214.1">P24</text>
<text x="112.1" y="224.3">RJ45_D+_TBC</text>
<text x="112.1" y="229.3">RJ45_D-_TBC</text>
</g>
<g font-size="1.4" fill="#0000c2">
<text x="119.6" y="158.2">STO</text>
<text x="119.4" y="188.7">R1B</text>
</g>
<g font-size="1.1" fill="#840000">
<text x="239.9" y="93.3">PWM</text>
<text x="239.9" y="139">PWM</text>
</g>
</svg>
